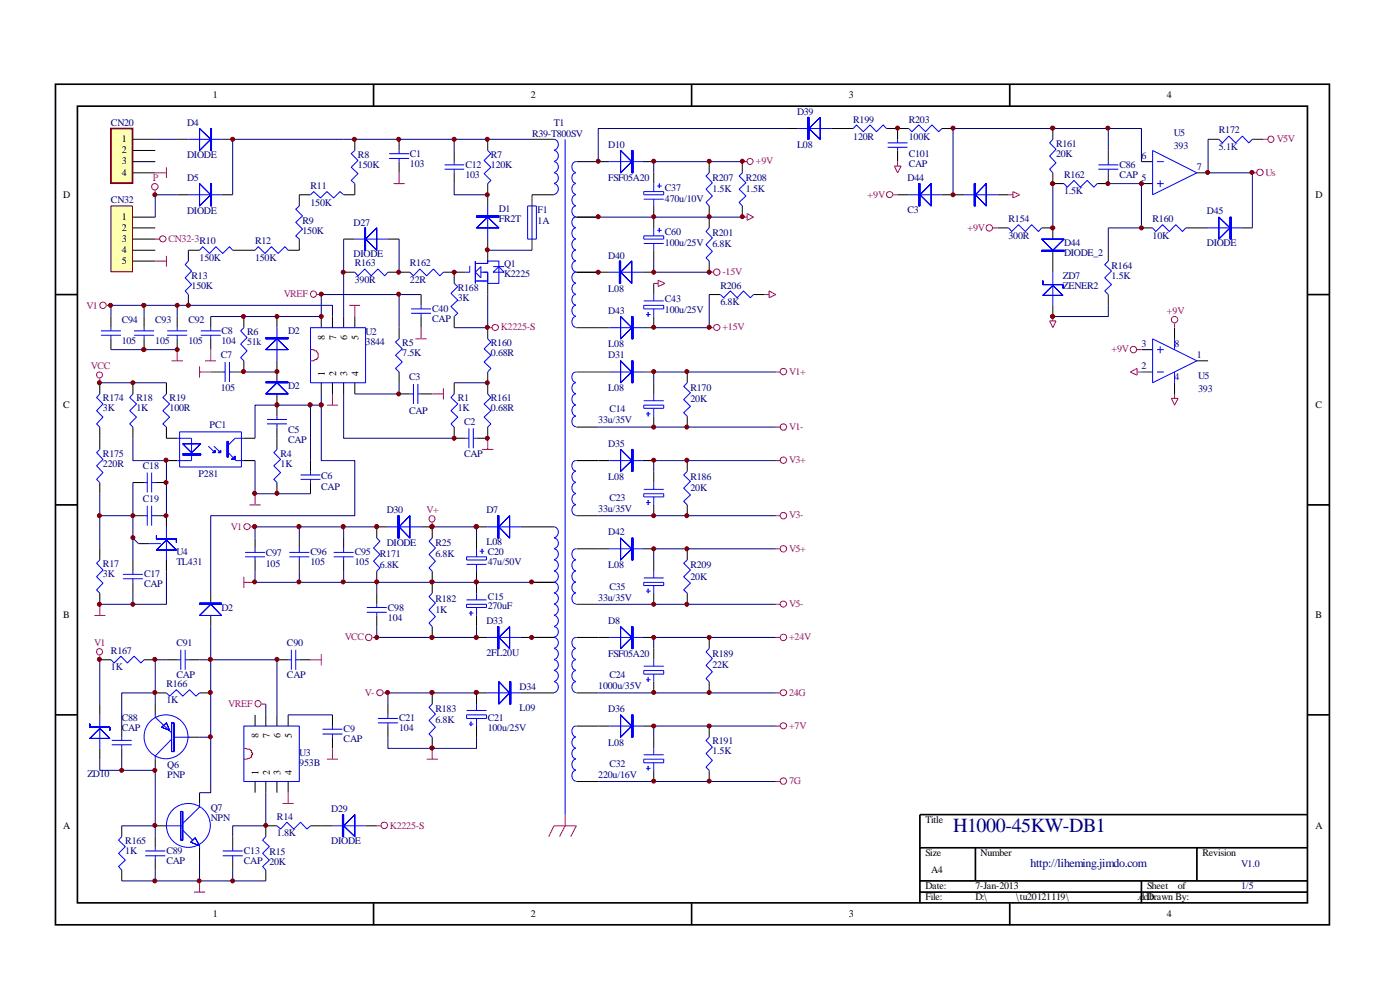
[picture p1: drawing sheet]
<svg xmlns="http://www.w3.org/2000/svg" width="297mm" height="210mm" viewBox="0 0 297 210" stroke-linecap="round" stroke-linejoin="round" font-family="sans-serif">
<g fill="none" stroke="#000" stroke-width=".35">
<path d="M11.8 17.9h270.2v178.3h-270.2zM79.2 17.9v4.6M146.7 17.9v4.6M214.2 17.9v4.6M16.4 22.5h261v169h-261zM11.8 62.5h4.6M277.5 62.5h4.6M11.8 107.1h4.6M277.5 107.1h4.6M11.8 151.6h4.6M277.5 151.6h4.6M195.2 179.8h82.3"/>
<path d="M206.9 179.8v7.1M253.9 179.8v7.1M277.5 172.8h-82.3v18.8M79.2 191.6v4.7M146.7 191.6v4.7M195.2 186.9h82.3M195.2 189.2h82.3M214.2 191.6v4.7M242.1 186.9v4.7"/>
</g>
<path d="M23.6 27.3h4.4v11.5h-4.4z" fill="#ffffb0"/>
<path d="M23.5 27.3h4.6v11.6h-4.6z" fill="none" stroke="#800000" stroke-width=".35"/>
<g fill="none" stroke="#000" stroke-width=".21">
<path d="M28.2 29.5h4.7M28.2 31.9h4.7M28.2 34.3h4.7M28.2 36.7h4.7M37.6 29.5h2.4M47 29.5h2.4M75.3 38.9v2.4h-2.4M75.3 29.5v2.4M84.7 29.5v2.4M84.7 34.3v2.4M96.4 31.9v2.4M96.4 36.7v2.2"/>
<path d="M103.5 29.5v2.4M103.5 38.9v4.8M112.9 29.5h4.6M122.3 34.3h7M136.4 34.3h2.3M138.7 36.7v2.2M150.5 34.3v2.4M157.5 34.3v2.4M167 27.3h2.2M176.4 27.3h4.6M188 27.3h4.8M190.4 27.3v2.2"/>
<path d="M190.4 31.9v2.4M199.8 27.3h2.4M223.4 36.7v2.2h2.3M223.4 27.3v2.2M235.1 36.7v2.2h-2.4M235.1 31.9v2.4M242.1 34.3h2.4M242.1 38.9h2.4M253.9 36.7h2.4M256.3 29.5h2.3M265.7 29.5h2.4M37.6 41.3h2.4"/>
<path d="M42.3 53.1h-2.3v2.3M47 41.3h2.4M49.4 53.1h4.7M63.5 50.7v2.4h-2.4M65.9 41.3h-2.4v2.4M72.9 57.7h2.4M72.9 50.7h2.4M82.3 57.7h4.7M82.3 50.7h2.4M94.1 57.7h4.6M96.4 57.7v2.4M103.5 50.7v4.7"/>
<path d="M112.9 41.3h4.6M122.3 46.1h4.6M122.3 57.7h7M136.4 57.7h2.3M138.7 43.7v4.6M138.7 53.1v2.3M150.5 43.7v4.6M150.5 55.4v2.3M157.5 43.7v2.4M190.4 41.3h2.4M199.8 41.3h4.8M211.6 41.3h2.4"/>
<path d="M211.6 48.3h2.4M221 48.3h2.4v2.4M223.4 53.1v4.6M235.1 53.1v2.3M242.1 48.3h2.4M251.5 48.3h4.8M263.3 48.3h2.4M37.6 67.1v2.4M37.6 71.9v2.3M40 62.5v2.3M44.7 78.9h2.3M44.7 67.1v2.4"/>
<path d="M44.7 71.9v2.3M51.7 76.5v2.4h-2.3M51.7 67.1v2.4M58.8 67.1v2.4M58.8 76.5v4.7M68.2 67.1v2.4M70.5 67.1v2.4M72.9 67.1v2.4M75.3 67.1v2.4M84.7 69.5v2.4M84.7 78.9v2.3M89.3 62.5v2.3"/>
<path d="M89.3 67.1v2.4M96.4 67.1v2.4M103.5 60.1v2.4M103.5 69.5v2.4M103.5 78.9v4.7M122.3 78.9h7M122.3 69.5h7M136.4 78.9h2.3M138.7 67.1v2.4h-2.3M138.7 60.1v2.4M145.8 78.9v2.3M150.5 62.5h2.3"/>
<path d="M159.9 62.5h2.3M223.4 64.8v2.3M235.1 62.5v2.3M242.1 78.9h2.4M242.1 74.2h2.4M249.2 69.5v2.4M253.9 76.5h2.4M21.2 81.2v2.4M21.2 90.6v4.7M28.2 81.2v2.4M28.2 90.6v2.4M35.3 81.2v2.4"/>
<path d="M35.3 90.6v2.4h2.3M35.3 97.7h2.3M51.7 93h2.4M51.7 97.7h2.4M58.8 83.6v4.7M58.8 90.6v4.7M65.9 97.7v2.3M68.2 81.2v2.4M70.5 81.2v2.4M72.9 81.2v2.4M75.3 81.2v2.4M84.7 83.6h2.3"/>
<path d="M89.3 83.6h2.4M96.4 81.2v2.4M96.4 90.6v2.4h2.3M103.5 90.6v2.4h-2.4M122.3 90.6h4.6M122.3 97.7h7M136.4 97.7h2.3M138.7 81.2v2.4M138.7 88.3v2.3M138.7 100v2.4M145.8 88.3v2.3M145.8 97.7v2.3"/>
<path d="M249.2 81.2v2.4M21.2 102.4v2.3M21.2 116.4v2.4M28.2 118.8v2.4M28.2 109.4h2.4M28.2 102.4h2.4M29.4 115.3h2.3M32.9 109.4h2.4v2.4M32.9 102.4h2.4M35.3 118.8v2.4M54.1 114.1v2.3M54.1 118.8v2.4"/>
<path d="M58.8 102.4v2.3M63.5 114.1v2.3M63.5 118.8v2.4M65.9 102.4v2.3M72.9 114.1v2.3M72.9 118.8v2.4M82.3 111.8h-2.4v2.3M89.3 111.8h2.4v2.3M101.1 111.8h2.4M101.1 114.1v2.3M110.5 111.8h7M122.3 109.4h4.6"/>
<path d="M122.3 116.4h7M136.4 116.4h2.3M138.7 107.1v2.3M138.7 118.8v2.4M145.8 107.1v2.3M145.8 116.4v2.4M21.2 125.8v2.4M21.2 140h2.3M28.2 123.5v2.3M30.6 140h2.3M35.3 140h2.3M40 140h2.3"/>
<path d="M44.7 125.8v2.4M44.7 130.6v2.3M58.8 140h2.3M63.5 140h2.4M79.9 121.2v2.3M79.9 125.8v2.4M79.9 130.6v2.3M91.7 121.2v4.6M91.7 132.9v2.3M101.1 135.2h2.4M101.1 121.2v4.6M101.1 130.6v2.3"/>
<path d="M110.5 135.2h7M112.9 123.5h4.6M122.3 135.2h7M122.3 128.2h4.6M136.4 135.2h2.3M138.7 125.8v2.4M138.7 137.6v2.4M145.8 125.8v2.4M150.5 135.2v2.4M21.2 149.4v2.2M21.2 158.7v2.3M25.8 154v2.4"/>
<path d="M25.8 158.7v2.3M32.9 147h2.4M32.9 149.4v2.2M40 156.4h2.3M42.3 147h2.4M54.1 151.6v2.4M56.4 151.6v2.4M58.8 151.6v2.4M61.1 151.6v2.4M70.5 151.6v2.4M70.5 156.4v2.3M82.3 149.4v2.2"/>
<path d="M82.3 154v2.4M91.7 147v2.4M91.7 156.4v2.3M101.1 154v2.4M103.5 147h-2.4v2.4M110.5 147h7M122.3 147h4.6M122.3 154h7M136.4 154h2.3M138.7 144.6v2.4M138.7 156.4v2.3M150.5 144.6v2.4"/>
<path d="M150.5 154v2.4M25.8 175.2v2.3M32.9 175.2h2.4M32.9 161v2.4M32.9 177.5v2.3M42.3 168.1v2.3M42.3 179.8v2.4M49.4 177.5v2.3M54.1 165.8v2.3M56.4 165.8v2.3M58.8 165.8v2.3M58.8 175.2h-2.4v2.3"/>
<path d="M61.1 165.8v2.3M65.9 175.2h4.6M77.6 175.2h2.3M122.3 165.8h4.6M138.7 163.4v2.4M150.5 163.4v2.4M25.8 184.6v2.3M32.9 182.2v2.4M49.4 182.2v2.4M56.4 184.6v2.3"/>
</g>
<g fill="none" stroke="#00f" stroke-width=".21">
<path d="M40 29.5h7M75.3 31.9l-.8 .7 1.4 1.4-1.4 1.5 1.4 1.3-1.4 1.5 .8 .6M82.5 33.6h4.3M82.5 32.6h4.3M84.7 31.9v.7M84.7 33.6v.7M94.3 35h4.2M94.3 35.9h4.2M96.4 34.3v.7M96.4 35.9v.8M103.5 31.9l.6 .7-1.4 1.4 1.4 1.5-1.4 1.3 1.4 1.5-.6 .6M117.5 29.5a1.17 1.17 0 0 1 .9 1.2 1.17 1.17 0 0 1-.9 1.1"/>
<path d="M117.5 31.9a1.17 1.17 0 0 1 .9 1.2 1.17 1.17 0 0 1-.9 1.1M117.5 34.3a1.17 1.17 0 0 1 .9 1.1 1.17 1.17 0 0 1-.9 1.2M117.5 36.7a1.11 1.11 0 0 1 1 1.1 1.11 1.11 0 0 1-1 1.1M117.5 38.9a1.17 1.17 0 0 1 .9 1.2 1.17 1.17 0 0 1-.9 1.1M119.9 29.5v143.3M122.2 38.9a1.19 1.19 0 0 0-.9 1.2 1.19 1.19 0 0 0 .9 1.1M122.2 36.7a1.14 1.14 0 0 0-.9 1.1 1.14 1.14 0 0 0 .9 1.1M122.2 34.3a1.19 1.19 0 0 0-.9 1.1 1.19 1.19 0 0 0 .9 1.2M129.3 34.3h7.1M138.7 38.9v1.7M139.4 39.5h1M139.9 38.9v1"/>
<path d="M150.5 36.7l-.7 .6 1.3 1.5-1.3 1.3 1.3 1.5-1.3 1.3 .7 .8M157.5 36.7l-.7 .6 1.4 1.5-1.4 1.3 1.4 1.5-1.4 1.3 .7 .8M169.2 27.3h7.2M181 27.3l.7-.8 1.4 1.4 1.5-1.4 1.3 1.4 1.5-1.4 .6 .8M188.3 30.3h4.2M188.3 31.2h4.2M190.4 29.5v.8M190.4 31.2v.7M192.8 27.3l.7 .6 1.4-1.4 1.4 1.4 1.4-1.4 1.4 1.4 .7-.6M223.4 29.5l-.7 .8 1.3 1.4-1.3 1.4 1.3 1.4-1.3 1.4 .7 .8M225.7 38.9l.7 .8 1.4-1.4 1.4 1.4 1.4-1.4 1.5 1.4 .6-.8M233 35h4.2"/>
<path d="M233 35.9h4.2M235.1 34.3v.7M235.1 35.9v.8M244.5 31.9l9.4 4.8-9.4 4.6zM245.4 34.3h1.5M245.4 38.9h1.5M246.1 38.3v1.4M258.6 29.5l.7 .8 1.4-1.4 1.4 1.4 1.5-1.4 1.3 1.4 .8-.8M40 55.4l-.7 .7 1.3 1.4-1.3 1.4 1.3 1.5-1.3 1.3 .7 .8M40 41.3h7M42.3 53.1l.7-.8 1.4 1.5 1.4-1.5 1.4 1.5 1.5-1.5 .7 .8M54.1 53.1l.7-.8 1.4 1.5 1.4-1.5 1.4 1.5 1.5-1.5 .6 .8"/>
<path d="M63.5 43.7l-.8 .7 1.5 1.4-1.5 1.4 1.5 1.4-1.5 1.4 .8 .7M65.9 41.3l.6-.7 1.5 1.4 1.3-1.4 1.5 1.4 1.3-1.4 .8 .7M75.3 57.7l.6 .8 1.5-1.4 1.3 1.4 1.5-1.4 1.4 1.4 .7-.8M75.3 50.7h7M87 57.7l.7 .8 1.4-1.4 1.4 1.4 1.4-1.4 1.4 1.4 .8-.8M99.7 56.4v1.3h-1M100.8 55.9h2.7v-.5h2.3v4.7h-2.3v-2.4h-1.5M100.8 55.4v4.7M100.8 59.6h2.7M100.8 57.7l1.2-1.1v2.3zM103.5 43.7v7M104.6 57.7l1.2-1.1 1.1 1.1z"/>
<path d="M104.6 56.6h2.3M122.2 43.7a1.19 1.19 0 0 0-.9 1.1 1.19 1.19 0 0 0 .9 1.2M122.2 41.3a1.19 1.19 0 0 0-.9 1.2 1.19 1.19 0 0 0 .9 1.1M122.2 57.7a1.19 1.19 0 0 0-.9 1.2 1.19 1.19 0 0 0 .9 1.1M122.2 55.4a1.19 1.19 0 0 0-.9 1.1 1.19 1.19 0 0 0 .9 1.2M122.2 53.1a1.14 1.14 0 0 0-.9 1.1 1.14 1.14 0 0 0 .9 1.1M122.2 50.7a1.19 1.19 0 0 0-.9 1.2 1.19 1.19 0 0 0 .9 1.1M122.2 48.3a1.19 1.19 0 0 0-.9 1.2 1.19 1.19 0 0 0 .9 1.1M122.2 46.1a1.14 1.14 0 0 0-.9 1.1 1.14 1.14 0 0 0 .9 1.1M129.3 57.7h7.1M136.6 40.6h4.2v.7h-4.2zM136.6 50h4.2v.7h-4.2z"/>
<path d="M136.6 42.2h4.2M136.6 51.6h4.2M138.7 42.2v1.5M138.7 48.3v1.7M138.7 51.6v1.5M139.4 48.9h1M139.9 48.3v1M150.5 48.3l-.7 .8 1.3 1.4-1.3 1.4 1.3 1.4-1.3 1.4 .7 .7M192.8 41.3h7M204.6 41.3h7M214 48.3l.6 .8 1.5-1.4 1.4 1.4 1.4-1.4 1.4 1.4 .7-.8M223.4 57.7v7.1"/>
<path d="M235.1 55.4l-.7 .7 1.4 1.4-1.4 1.4 1.4 1.5-1.4 1.3 .7 .8M244.5 48.3l.7 .8 1.4-1.4 1.5 1.4 1.3-1.4 1.5 1.4 .6-.8M256.3 48.3h7M35.5 70.2h4.2M35.5 71.1h4.2M37.6 69.5v.7M37.6 71.1v.8M42.6 70.2h4.2M42.6 71.1h4.2M44.7 69.5v.7M44.7 71.1v.8M47 78.9h.8"/>
<path d="M47.8 76.8v4.2M48.7 78.9h.7M48.7 76.8v4.2M51.7 69.5l-.6 .7 1.3 1.4-1.3 1.4 1.3 1.4-1.3 1.5 .6 .6M58.8 69.5v7M65.9 69.5h11.7v11.7h-11.7zM84.7 71.9l-.8 .7 1.4 1.4-1.4 1.4 1.4 1.4-1.4 1.3 .8 .8M87.2 65.5h4.2M87.2 66.5h4.2M89.3 64.8v.7M89.3 66.5v.6M96.4 60.1l.7 .7-1.4 1.4 1.4 1.5-1.4 1.3 1.4 1.5-.7 .6"/>
<path d="M103.5 71.9l.6 .7-1.4 1.4 1.4 1.4-1.4 1.4 1.4 1.3-.6 .8M122.2 78.9a1.14 1.14 0 0 0-.9 1.1 1.14 1.14 0 0 0 .9 1.1M122.2 67.1a1.19 1.19 0 0 0-.9 1.2 1.19 1.19 0 0 0 .9 1.1M122.2 64.8a1.19 1.19 0 0 0-.9 1.1 1.19 1.19 0 0 0 .9 1.2M122.2 62.5a1.14 1.14 0 0 0-.9 1.1 1.14 1.14 0 0 0 .9 1.1M122.2 60.1a1.19 1.19 0 0 0-.9 1.2 1.19 1.19 0 0 0 .9 1.1M129.3 78.9h7.1M129.3 69.5h7.1M136.6 64.8h4.2v.7h-4.2zM136.6 63.8h4.2M137.1 66.7h.9M137.5 66.2v.9"/>
<path d="M138.7 62.5v1.3M138.7 65.5v1.6M152.8 62.5l.7 .7 1.4-1.5 1.5 1.5 1.3-1.5 1.5 1.5 .7-.7M244.5 71.9l9.4 4.6-9.4 4.7zM245.4 78.9h1.5M245.4 74.2h1.5M246.1 73.5v1.4M249.2 71.9v2.3M249.2 78.9v2.3M21.2 83.6l-.7 .7 1.3 1.4-1.3 1.4 1.3 1.4-1.3 1.4 .7 .7M21.2 95.3l-.7 .7 1.3 1.5-1.3 1.3 1.3 1.4-1.3 1.5 .7 .7M28.2 83.6l-.7 .7 1.5 1.4-1.5 1.4 1.5 1.4-1.5 1.4 .7 .7"/>
<path d="M35.3 83.6l-.8 .7 1.5 1.4-1.5 1.4 1.5 1.4-1.5 1.4 .8 .7M37.6 93h3v4.7h-3M38.1 91.6h13.1v7.5h-13.1zM44.2 94.7l1.4 1.3M45.4 94.7l1.4 1.3M48.4 96l1.6 1.7h1.7M51.7 93h-1.8l-1.5 1.4M56.6 89h4.3M56.6 89.9h4.3M58.8 95.3l-.7 .7 1.4 1.5-1.4 1.3 1.4 1.4-1.4 1.5 .7 .7M58.8 88.3v.7M58.8 89.9v.7"/>
<path d="M65.9 100v.8M87 83.6h.7M87.7 81.4v4.3M88.6 83.6h.7M88.6 81.4v4.3M96.4 83.6l-.7 .7 1.4 1.4-1.4 1.4 1.4 1.4-1.4 1.4 .7 .7M98.7 93h.8M99.5 90.8v4.3M100.4 93h.7M100.4 90.8v4.3M103.5 83.6l.6 .7-1.4 1.4 1.4 1.4-1.4 1.4 1.4 1.4-.6 .7M122.2 88.3a1.14 1.14 0 0 0-.9 1.1 1.14 1.14 0 0 0 .9 1.1"/>
<path d="M122.2 85.9a1.19 1.19 0 0 0-.9 1.2 1.19 1.19 0 0 0 .9 1.1M122.2 83.6a1.19 1.19 0 0 0-.9 1.1 1.19 1.19 0 0 0 .9 1.2M122.2 81.2a1.19 1.19 0 0 0-.9 1.1 1.19 1.19 0 0 0 .9 1.2M122.2 100a1.19 1.19 0 0 0-.9 1.1 1.19 1.19 0 0 0 .9 1.2M122.2 97.7a1.14 1.14 0 0 0-.9 1.1 1.14 1.14 0 0 0 .9 1.1M129.3 97.7h7.1M136.6 85.9h4.2v.7h-4.2zM136.6 85h4.2M137.1 87.8h.9M137.5 87.4v.9M138.7 83.6v1.4M138.7 86.6v1.7"/>
<path d="M145.8 81.2l-.8 .8 1.5 1.3-1.5 1.5 1.5 1.4-1.5 1.3 .8 .8M145.8 100l-.8 .8 1.5 1.3-1.5 1.4 1.5 1.5-1.5 1.3 .8 .8M21.2 118.8l-.7 .7 1.3 1.4-1.3 1.4 1.3 1.4-1.3 1.4 .7 .7M30.6 109.4h.6M30.6 102.4h.6M31.2 100.2v4.3M31.2 107.3v4.2M31.7 115.3h2.4M32.2 109.4h.7M32.2 100.2v4.3M32.2 107.3v4.2M32.2 102.4h.7"/>
<path d="M35.3 111.8v7M52 117.2h4.2M52 118.1h4.2M54.1 116.4v.8M54.1 118.1v.7M61.4 117.2h4.2M61.4 118.1h4.2M63.5 116.4v.8M63.5 118.1v.7M63.8 100.8h4.2M63.8 101.7h4.2M65.9 101.7v.7"/>
<path d="M70.8 117.2h4.2M70.8 118.1h4.2M72.9 116.4v.8M72.9 118.1v.7M79.9 114.1l.7 .7-1.4 1.4 1.4 1.4-1.4 1.4 1.4 1.5-.7 .7M82.3 111.8h7M91.7 114.1l-.7 .7 1.4 1.4-1.4 1.4 1.4 1.4-1.4 1.5 .7 .7M99 118.1h4.2v.7h-4.2zM99 119.7h4.2M101.1 116.4v1.7M101.1 119.7v1.5M101.8 116.9h.9"/>
<path d="M102.3 116.4v1M103.5 111.8h7M117.5 111.8a1.17 1.17 0 0 1 .9 1.1 1.17 1.17 0 0 1-.9 1.1M117.5 114.1a1.11 1.11 0 0 1 1 1.1 1.11 1.11 0 0 1-1 1.1M117.5 116.4a1.17 1.17 0 0 1 .9 1.2 1.17 1.17 0 0 1-.9 1.1M117.5 118.8a1.17 1.17 0 0 1 .9 1.1 1.17 1.17 0 0 1-.9 1.2M122.2 107.1a1.14 1.14 0 0 0-.9 1.1 1.14 1.14 0 0 0 .9 1.1M122.2 104.7a1.19 1.19 0 0 0-.9 1.2 1.19 1.19 0 0 0 .9 1.1M122.2 102.4a1.19 1.19 0 0 0-.9 1.1 1.19 1.19 0 0 0 .9 1.1M122.2 118.8a1.19 1.19 0 0 0-.9 1.1 1.19 1.19 0 0 0 .9 1.2M122.2 116.4a1.19 1.19 0 0 0-.9 1.2 1.19 1.19 0 0 0 .9 1.1M129.3 116.4h7.1"/>
<path d="M136.6 104.7h4.2v.7h-4.2zM136.6 103.8h4.2M137.1 106.6h.9M137.5 106.1v1M138.7 102.4v1.4M138.7 105.4v1.7M145.8 118.8l-.8 .7 1.5 1.4-1.5 1.4 1.5 1.4-1.5 1.4 .8 .7M23.5 140l.7 .6 1.5-1.4 1.3 1.4 1.4-1.4 1.5 1.4 .7-.6M26.1 121.8h4.2M26.1 122.8h4.2M28.2 121.2v.6M28.2 122.8v.7"/>
<path d="M37.6 140h.8M38.4 137.8v4.3M39.3 140h.7M39.3 137.8v4.3M61.1 140h.7M61.8 137.8v4.3M62.7 140h.8M62.7 137.8v4.3M77.8 128.9h4.2M77.8 129.9h4.2M79.9 128.2v.7M79.9 129.9v.7"/>
<path d="M91.7 125.8l-.7 .8 1.4 1.3-1.4 1.5 1.4 1.4-1.4 1.4 .7 .7M99 128.2h4.2v.7h-4.2zM99 127.3h4.2M99.5 130h.9M99.9 129.6v1M101.1 125.8v1.5M101.1 128.9v1.7M103.5 135.2h7M117.5 121.2a1.17 1.17 0 0 1 .9 1.1 1.17 1.17 0 0 1-.9 1.1M117.5 123.5a1.11 1.11 0 0 1 1 1.1 1.11 1.11 0 0 1-1 1.1M117.5 125.8a1.17 1.17 0 0 1 .9 1.2 1.17 1.17 0 0 1-.9 1.1M117.5 128.2a1.17 1.17 0 0 1 .9 1.1 1.17 1.17 0 0 1-.9 1.2"/>
<path d="M117.5 130.6a1.17 1.17 0 0 1 .9 1.1 1.17 1.17 0 0 1-.9 1.1M117.5 132.9a1.11 1.11 0 0 1 1 1.1 1.11 1.11 0 0 1-1 1.1M117.5 135.2a1.17 1.17 0 0 1 .9 1.2 1.17 1.17 0 0 1-.9 1.1M117.5 137.6a1.17 1.17 0 0 1 .9 1.1 1.17 1.17 0 0 1-.9 1.2M117.5 140a1.11 1.11 0 0 1 1 1.1 1.11 1.11 0 0 1-1 1.1M122.2 125.8a1.19 1.19 0 0 0-.9 1.2 1.19 1.19 0 0 0 .9 1.1M122.2 123.5a1.14 1.14 0 0 0-.9 1.1 1.14 1.14 0 0 0 .9 1.1M122.2 121.2a1.19 1.19 0 0 0-.9 1.1 1.19 1.19 0 0 0 .9 1.1M122.2 140a1.14 1.14 0 0 0-.9 1.1 1.14 1.14 0 0 0 .9 1.1M122.2 137.6a1.19 1.19 0 0 0-.9 1.1 1.19 1.19 0 0 0 .9 1.2M122.2 135.2a1.19 1.19 0 0 0-.9 1.2 1.19 1.19 0 0 0 .9 1.1M129.3 135.2h7.1"/>
<path d="M136.6 123.5h4.2v.7h-4.2zM136.6 122.6h4.2M137.1 125.4h.9M137.5 124.9v.9M138.7 121.2v1.4M138.7 124.2v1.6M138.7 140v1.3M150.5 137.6l-.7 .7 1.3 1.4-1.3 1.4 1.3 1.4-1.3 1.4 .7 .7M21.2 151.6v7.1M23.7 157.1h4.2M23.7 158h4.2M25.8 156.4v.7"/>
<path d="M25.8 158v.7M32.9 151.6v.5l3.5 3.3M35.3 147l.7 .7 1.4-1.4 1.4 1.4 1.4-1.4 1.4 1.4 .7-.7M36.4 156.8l-3.5 3.6v.6M36.9 156.4h3.3M51.7 154h11.8v11.8h-11.8zM68.4 154.7h4.2M68.4 155.7h4.2M70.5 154v.7M70.5 155.7v.7M80.2 152.4h4.2M80.2 153.3h4.2"/>
<path d="M82.3 151.6v.8M82.3 153.3v.7M91.7 149.4l-.7 .6 1.4 1.5-1.4 1.3 1.4 1.5-1.4 1.4 .7 .7M99 151.6h4.2v.8h-4.2zM99 150.7h4.2M99.5 153.6h.9M99.9 153.1v.9M101.1 149.4v1.3M101.1 152.4v1.6M103.5 147h7M117.5 142.2a1.17 1.17 0 0 1 .9 1.2 1.17 1.17 0 0 1-.9 1.1M117.5 144.6a1.17 1.17 0 0 1 .9 1.2 1.17 1.17 0 0 1-.9 1.1"/>
<path d="M122.2 144.6a1.19 1.19 0 0 0-.9 1.2 1.19 1.19 0 0 0 .9 1.1M122.2 142.2a1.19 1.19 0 0 0-.9 1.2 1.19 1.19 0 0 0 .9 1.1M122.2 158.7a1.14 1.14 0 0 0-.9 1.2 1.14 1.14 0 0 0 .9 1.1M122.2 156.4a1.19 1.19 0 0 0-.9 1.1 1.19 1.19 0 0 0 .9 1.2M122.2 154a1.19 1.19 0 0 0-.9 1.2 1.19 1.19 0 0 0 .9 1.1M129.3 154h7.1M136.6 142.2h4.2v.8h-4.2zM136.6 141.3h4.2M137.1 144.2h.9M137.5 143.7v.9M138.7 143v1.6M138.7 158.7v1.4"/>
<path d="M150.5 156.4l-.7 .7 1.3 1.4-1.3 1.4 1.3 1.4-1.3 1.4 .7 .7M25.8 177.5l-.7 .7 1.5 1.4-1.5 1.4 1.5 1.5-1.5 1.3 .7 .8M32.9 179.8v.7M35.3 175.2h3.5M38.8 176.1l2.1 2.1M42.3 170.4v.8l-3.5 3.5M42.3 179.4v.4M49.4 179.8v.7M56.4 177.5l-.7 .7 1.4 1.4-1.4 1.4 1.4 1.5-1.4 1.3 .7 .8M58.8 175.2l.7 .7 1.4-1.5 1.4 1.5 1.5-1.5 1.3 1.5 .8-.7M70.5 175.2h7.1M122.2 163.4a1.19 1.19 0 0 0-.9 1.1 1.19 1.19 0 0 0 .9 1.2"/>
<path d="M122.2 161a1.19 1.19 0 0 0-.9 1.2 1.19 1.19 0 0 0 .9 1.1M136.6 161h4.2v.8h-4.2zM136.6 160.1h4.2M137.1 163h.9M137.5 162.5v.9M138.7 161.8v1.6M30.8 180.5h4.3M30.8 181.5h4.3M32.9 181.5v.7M47.2 180.5h4.3M47.2 181.5h4.3M49.4 181.5v.7"/>
<circle cx="35.2" cy="156.3" r="4.7"/>
<circle cx="40" cy="175.1" r="4.7"/>
</g>
<path d="M44.7 27.3v4.6h.2v-4.6zM44.7 27.3v4.6h.2v-4.6z" fill="#00f" stroke="#00f" stroke-width=".21"/>
<g fill="#00f" stroke="#00f" stroke-width=".21">
<path d="M42.3 27.3l2.4 2.2-2.4 2.4zM42.3 27.3l2.4 2.2-2.4 2.4z" fill-rule="evenodd"/>
<path d="M44.7 38.9v4.8h.2v-4.8zM44.7 38.9v4.8h.2v-4.8z" fill-rule="evenodd"/>
<path d="M42.3 38.9l2.4 2.4-2.4 2.4zM42.3 38.9l2.4 2.4-2.4 2.4z" fill-rule="evenodd"/>
<path d="M77.4 48.3v4.8h.2v-4.8zM77.4 48.3v4.8h.2v-4.8z" fill-rule="evenodd"/>
<path d="M77.6 50.7l2.3-2.4v4.8zM77.6 50.7l2.3-2.4v4.8z" fill-rule="evenodd"/>
<path d="M101.1 45.8v.3h4.7v-.3zM101.1 45.8v.3h4.7v-.3z" fill-rule="evenodd"/>
<path d="M101.1 48.3l2.4-2.2 2.3 2.2zM101.1 48.3l2.4-2.2 2.3 2.2z" fill-rule="evenodd"/>
<path d="M38.8 94.1h3.8l-2 1.9zM38.8 94.1h3.8l-2 1.9z" fill-rule="evenodd"/>
<path d="M38.8 96.3h3.8v.2h-3.8zM38.8 96.3h3.8v.2h-3.8z" fill-rule="evenodd"/>
<path d="M46.3 96h.5v-.4zM46.3 96h.5v-.4z" fill-rule="evenodd"/>
<path d="M45.1 96h.5v-.4zM45.1 96h.5v-.4z" fill-rule="evenodd"/>
<path d="M48.2 93.6v3.3h.2v-3.3zM48.2 93.6v3.3h.2v-3.3z" fill-rule="evenodd"/>
<path d="M49.1 97.5l.8-.7v.7zM49.1 97.5l.8-.7v.7z" fill-rule="evenodd"/>
<path d="M33.2 113.6v.7h4.2v.8v-.8h-4.2zM33.2 113.6v.7h4.2v.8v-.8h-4.2z" fill-rule="evenodd"/>
<path d="M33.2 116.7l2.1-2.1 2.1 2.1zM33.2 116.7l2.1-2.1 2.1 2.1z" fill-rule="evenodd"/>
<path d="M56.4 81v.2h4.7v-.2zM56.4 81v.2h4.7v-.2z" fill-rule="evenodd"/>
<path d="M56.4 83.6l2.4-2.4 2.3 2.4zM56.4 83.6l2.4-2.4 2.3 2.4z" fill-rule="evenodd"/>
<path d="M56.4 71.6v.3h4.7v-.3zM56.4 71.6v.3h4.7v-.3z" fill-rule="evenodd"/>
<path d="M56.4 74.2l2.4-2.3 2.3 2.3zM56.4 74.2l2.4-2.3 2.3 2.3z" fill-rule="evenodd"/>
<path d="M105.6 109.4v4.7h.2v-4.7zM105.6 109.4v4.7h.2v-4.7z" fill-rule="evenodd"/>
<path d="M108.1 109.4v4.7l-2.3-2.3zM108.1 109.4v4.7l-2.3-2.3z" fill-rule="evenodd"/>
<path d="M105.6 132.9v4.7h.2v-4.7zM105.6 132.9v4.7h.2v-4.7z" fill-rule="evenodd"/>
<path d="M105.8 135.2l2.3-2.3v4.7zM105.8 135.2l2.3-2.3v4.7z" fill-rule="evenodd"/>
<path d="M108.1 144.6v4.8h.3v-4.8zM108.1 144.6v4.8h.3v-4.8z" fill-rule="evenodd"/>
<path d="M105.8 144.6l2.3 2.4-2.3 2.4zM105.8 144.6l2.3 2.4-2.3 2.4z" fill-rule="evenodd"/>
<path d="M84.4 109.4v4.7h.3v-4.7zM84.4 109.4v4.7h.3v-4.7z" fill-rule="evenodd"/>
<path d="M87 109.4v4.7l-2.3-2.3zM87 109.4v4.7l-2.3-2.3z" fill-rule="evenodd"/>
<path d="M134 31.9v4.8h.3v-4.8zM134 31.9v4.8h.3v-4.8z" fill-rule="evenodd"/>
<path d="M131.7 31.9l2.3 2.4-2.3 2.4zM131.7 31.9l2.3 2.4-2.3 2.4z" fill-rule="evenodd"/>
<path d="M131.4 55.4v4.7h.3v-4.7zM131.4 55.4v4.7h.3v-4.7z" fill-rule="evenodd"/>
<path d="M131.7 57.7l2.3-2.3v4.7zM131.7 57.7l2.3-2.3v4.7z" fill-rule="evenodd"/>
<path d="M134 67.1v4.8h.3v-4.8zM134 67.1v4.8h.3v-4.8z" fill-rule="evenodd"/>
<path d="M131.7 67.1l2.3 2.4-2.3 2.4zM131.7 67.1l2.3 2.4-2.3 2.4z" fill-rule="evenodd"/>
<path d="M171.4 24.9v4.6h.2v-4.6zM171.4 24.9v4.6h.2v-4.6z" fill-rule="evenodd"/>
<path d="M171.6 27.3l2.4-2.4v4.6zM171.6 27.3l2.4-2.4v4.6z" fill-rule="evenodd"/>
<path d="M134 76.5v4.7h.3v-4.7zM134 76.5v4.7h.3v-4.7z" fill-rule="evenodd"/>
<path d="M131.7 76.5l2.3 2.4-2.3 2.3zM131.7 76.5l2.3 2.4-2.3 2.3z" fill-rule="evenodd"/>
<path d="M134 95.3v4.7h.3v-4.7zM134 95.3v4.7h.3v-4.7z" fill-rule="evenodd"/>
<path d="M131.7 95.3l2.3 2.4-2.3 2.3zM131.7 95.3l2.3 2.4-2.3 2.3z" fill-rule="evenodd"/>
<path d="M134 114.1v4.7h.3v-4.7zM134 114.1v4.7h.3v-4.7z" fill-rule="evenodd"/>
<path d="M131.7 114.1l2.3 2.3-2.3 2.4zM131.7 114.1l2.3 2.3-2.3 2.4z" fill-rule="evenodd"/>
<path d="M134 132.9v4.7h.3v-4.7zM134 132.9v4.7h.3v-4.7z" fill-rule="evenodd"/>
<path d="M131.7 132.9l2.3 2.3-2.3 2.4zM131.7 132.9l2.3 2.3-2.3 2.4z" fill-rule="evenodd"/>
<path d="M134 151.6v4.8h.3v-4.8zM134 151.6v4.8h.3v-4.8z" fill-rule="evenodd"/>
<path d="M131.7 151.6l2.3 2.4-2.3 2.4zM131.7 151.6l2.3 2.4-2.3 2.4z" fill-rule="evenodd"/>
<path d="M72.6 172.8v4.7h.3v-4.7zM72.6 172.8v4.7h.3v-4.7z" fill-rule="evenodd"/>
<path d="M75.3 172.8v4.7l-2.4-2.3zM75.3 172.8v4.7l-2.4-2.3z" fill-rule="evenodd"/>
<path d="M38.4 172.1v6.1h.4v-6.1zM38.4 172.1v6.1h.4v-6.1z" fill-rule="evenodd"/>
<path d="M41.4 177.7l-.9 .9 1.8 .8zM41.4 177.7l-.9 .9 1.8 .8z" fill-rule="evenodd"/>
<path d="M36.4 153.3v6.1h.5v-6.1zM36.4 153.3v6.1h.5v-6.1z" fill-rule="evenodd"/>
<path d="M34.3 154.3l1.7 .6-.7-1.6zM34.3 154.3l1.7 .6-.7-1.6z" fill-rule="evenodd"/>
<path d="M19 153.6v.7h4.3v.6v-.6h-4.3zM19 153.6v.7h4.3v.6v-.6h-4.3z" fill-rule="evenodd"/>
<path d="M21.2 154.5l2.1 2.1h-4.3zM21.2 154.5l2.1 2.1h-4.3z" fill-rule="evenodd"/>
<path d="M42.3 127.9v.3h4.7v-.3zM42.3 127.9v.3h4.7v-.3z" fill-rule="evenodd"/>
<path d="M42.3 130.6l2.4-2.4 2.3 2.4zM42.3 130.6l2.4-2.4 2.3 2.4z" fill-rule="evenodd"/>
<path d="M260.9 46.1v4.6h.3v-4.6zM260.9 46.1v4.6h.3v-4.6z" fill-rule="evenodd"/>
<path d="M258.6 46.1l2.3 2.2-2.3 2.4zM258.6 46.1l2.3 2.2-2.3 2.4z" fill-rule="evenodd"/>
<path d="M221 53.1v.2h4.7v-.2zM221 53.1v.2h4.7v-.2z" fill-rule="evenodd"/>
<path d="M221 50.7h4.7l-2.3 2.4zM221 50.7h4.7l-2.3 2.4z" fill-rule="evenodd"/>
<path d="M206.7 38.9v4.8h.2v-4.8zM206.7 38.9v4.8h.2v-4.8z" fill-rule="evenodd"/>
<path d="M209.2 38.9v4.8l-2.3-2.4zM209.2 38.9v4.8l-2.3-2.4z" fill-rule="evenodd"/>
<path d="M194.9 38.9v4.8h.3v-4.8zM194.9 38.9v4.8h.3v-4.8z" fill-rule="evenodd"/>
<path d="M197.5 38.9v4.8l-2.3-2.4zM197.5 38.9v4.8l-2.3-2.4z" fill-rule="evenodd"/>
<path d="M221.2 59.6v.8h4.3v.6v-.6h-4.3zM221.2 59.6v.8h4.3v.6v-.6h-4.3z" fill-rule="evenodd"/>
<path d="M221.2 62.7l2.2-2.2 2.1 2.2zM221.2 62.7l2.2-2.2 2.1 2.2z" fill-rule="evenodd"/>
</g>
<path d="M65.9 74.2h.6l.3 .2h.4v.3l.3 .2v1l-.3 .1v.3h-.4l-.3 .2h-.6M51.7 158.7l1.2 .2 .4 .3v.5h.3v.4h-.3v.5l-.9 .4h-.7" fill="none" stroke="#f00" stroke-width=".21"/>
<g fill="none" stroke="#a1006a" stroke-width=".21">
<path d="M32.9 36.7h2.4M35.3 35.5v2.3M83.5 38.9h2.4M84.7 36.7v2.2M157.5 34.3h1M189.7 35.2h1.5l-.8 1.5zM190.4 34.3v.9M265.7 36.7h.9M268.1 29.5h.9M32.9 55.4h2.4M35.3 54.3v2.3M139.6 59.4l1.5 .7-1.5 .7z"/>
<path d="M150.5 57.7h.9M157.5 46.1h1M158.5 45.3l1.4 .8-1.4 .6zM189.5 41.3h.9M210.7 48.3h.9M214 41.3h.9M214.9 40.6l1.4 .7-1.4 .7zM22.6 64.8h.9M36.4 76.5h2.4M37.6 74.2v2.3M42.3 77.7v2.4M42.3 78.9h2.4"/>
<path d="M43.5 76.5h2.3M44.7 74.2v2.3M67.2 62.5h1M74.1 64.8h2.3M75.3 64.8v2.3M88.1 71.9h2.4M89.3 69.5v2.4M103.5 69.5h.9M138.7 60.1h.9M150.5 69.5h.9M162.2 62.5h1M163.2 61.7l1.4 .8-1.4 .7z"/>
<path d="M164.6 78.9h.9M222.7 68.1h1.3l-.6 1.4zM223.4 67.1v1M239.8 78.9l1.4-.8v1.5zM241.2 78.9h.9M241.2 74.2h.9M249.2 68.6v.9M21.2 80.3v.9M69.3 85.9h2.4M70.5 83.6v2.3M91.7 83.6h2.4M94.1 82.4v2.4"/>
<path d="M102.3 95.3h2.3M103.5 93v2.3M164.6 90.6h.9M164.6 97.7h.9M248.5 84.5h1.4l-.7 1.4zM249.2 83.6v.9M52.9 107.1h2.4M53.2 111.8h.9M54.1 104.7v2.4M91.7 110.8v1M164.6 109.4h.9M164.6 116.4h.9"/>
<path d="M20 130.6h2.4M21.2 128.2v2.4M21.2 139v1M51.7 122.3v2.4M51.7 123.5h2.4M65.9 140h2.3M68.2 138.8v2.3M79 135.2h.9M164.6 135.2h.9M164.6 128.2h.9M55.5 149.4h.9M70.5 158.7v2.3"/>
<path d="M81.4 147h.9M91.7 158.7v2.3M164.6 147h.9M164.6 154h.9M59.9 170.4h2.4M61.1 168.1v2.3M69.3 161h2.4M79.9 175.2h1M90.5 161h2.4M164.6 165.8h.9M41.1 189.2h2.4M42.3 186.9v2.3"/>
<circle cx="159.1" cy="34.2" r=".64"/>
<circle cx="267.3" cy="36.6" r=".68"/>
<circle cx="269.6" cy="29.5" r=".66"/>
<circle cx="152.1" cy="57.7" r=".68"/>
<circle cx="188.7" cy="41.3" r=".66"/>
<circle cx="209.9" cy="48.3" r=".68"/>
<circle cx="21.1" cy="79.5" r=".64"/>
<circle cx="21.8" cy="64.8" r=".68"/>
<circle cx="66.5" cy="62.4" r=".66"/>
<circle cx="105.1" cy="69.5" r=".66"/>
<circle cx="152.1" cy="69.5" r=".66"/>
<circle cx="166.2" cy="78.8" r=".68"/>
<circle cx="240.4" cy="74.2" r=".68"/>
<circle cx="249.2" cy="67.8" r=".68"/>
<circle cx="166.2" cy="90.6" r=".68"/>
<circle cx="166.2" cy="97.6" r=".68"/>
<circle cx="52.4" cy="111.7" r=".66"/>
<circle cx="91.6" cy="110" r=".66"/>
<circle cx="166.2" cy="109.4" r=".68"/>
<circle cx="166.2" cy="116.4" r=".68"/>
<circle cx="21.1" cy="138.2" r=".66"/>
<circle cx="78.2" cy="135.2" r=".68"/>
<circle cx="166.2" cy="135.2" r=".68"/>
<circle cx="166.2" cy="128.1" r=".66"/>
<circle cx="54.7" cy="149.2" r=".66"/>
<circle cx="80.6" cy="146.9" r=".66"/>
<circle cx="166.2" cy="154" r=".66"/>
<circle cx="166.2" cy="146.9" r=".66"/>
<circle cx="81.5" cy="175.1" r=".68"/>
<circle cx="166.2" cy="165.7" r=".68"/>
</g>
<g fill="none" stroke="#000080" stroke-width=".21">
<path d="M32.9 29.5h4.7M49.4 29.5v11.8M72.9 29.5h40M96.4 38.9v2.4h7.1M96.4 29.5v2.4M157.5 34.3h-18.8v2.4M167 27.3h-40.1v7M223.4 38.9v9.4M235.1 38.9h7v9.4h-7v4.8M235.1 27.3v4.6M242.1 34.3v-7h-39.9v14M256.3 29.5v7.2h9.4v11.6"/>
<path d="M72.9 50.7v16.4M84.7 50.7v7M126.9 46.1h30.6M138.7 55.4v2.3h11.8M37.6 67.1v-2.3h32.9v2.3M44.7 67.1h23.5v-4.6h16.5v7M51.7 78.9h7.1M84.7 62.5h4.6M103.5 62.5v7h-7.1M150.5 62.5v7h-11.8M164.6 78.9h-25.9v2.3M235.1 64.8v2.3h-11.7"/>
<path d="M21.2 81.2h14.1M28.2 93v4.7h7.1v11.7M54.1 97.7v7h11.8M65.9 85.9v11.8M68.2 85.9h-14.1v7.1M68.2 85.9v11.8h7.1v11.7h-30.6v16.4M68.2 83.6v2.3M72.9 83.6v9.4h23.5M84.7 81.2v2.4h-9.4M96.4 81.2h7.1M126.9 90.6h37.7M164.6 97.7h-25.9v2.3"/>
<path d="M21.2 104.7v11.7M21.2 109.4h7M28.2 102.4v16.4M28.2 114.1l1.2 1.2M63.5 111.8v2.3M72.9 111.8v2.3M79.9 111.8h-25.8v2.3M91.7 111.8h9.4v2.3M126.9 109.4h37.7M164.6 116.4h-25.9v2.4M21.2 140v9.4M28.2 125.8v2.4"/>
<path d="M35.3 121.2v7h-14.1M35.3 140h-2.4v9.4M42.3 140h2.4v16.4h-2.4M44.7 140h14.1v11.6M54.1 121.2v2.3h58.8M63.5 121.2v2.3M72.9 121.2v2.3M79.9 132.9v2.3h21.2v-2.3M79.9 123.5v2.3M126.9 128.2h37.7M164.6 135.2h-25.9v2.4M32.9 147h-7.1v7"/>
<path d="M56.4 149.4v2.2M61.1 151.6h9.4M82.3 156.4v2.3h18.8v-2.3M101.1 147h-18.8v2.4M126.9 147h37.7M164.6 154h-25.9v2.4M21.2 161v2.4h11.7v14.1M25.8 175.2h7.1M25.8 161v2.4M56.4 168.1v7.1h-7v2.3M126.9 165.8h37.7M25.8 186.9h30.6"/>
<path d="M32.9 184.6v2.3M42.3 182.2v4.7M49.4 184.6v2.3"/>
</g>
<g fill="#800000" stroke="#800000" stroke-width=".21">
<circle cx="96.4" cy="57.7" r=".42"/>
<circle cx="84.6" cy="57.7" r=".42"/>
<circle cx="72.8" cy="57.7" r=".42"/>
<circle cx="103.4" cy="29.5" r=".42"/>
<circle cx="103.4" cy="41.3" r=".42"/>
<circle cx="96.4" cy="29.5" r=".42"/>
<circle cx="103.4" cy="93" r=".42"/>
<circle cx="103.4" cy="81.2" r=".42"/>
<circle cx="96.4" cy="93" r=".42"/>
<circle cx="84.6" cy="83.6" r=".42"/>
<circle cx="21.1" cy="81.2" r=".42"/>
<circle cx="21.1" cy="128.2" r=".42"/>
<circle cx="28.2" cy="81.2" r=".42"/>
<circle cx="35.2" cy="97.6" r=".42"/>
<circle cx="54" cy="104.6" r=".42"/>
<circle cx="35.2" cy="109.4" r=".42"/>
<circle cx="28.2" cy="109.4" r=".42"/>
<circle cx="35.2" cy="102.4" r=".42"/>
<circle cx="21.1" cy="109.4" r=".42"/>
<circle cx="28.2" cy="114" r=".42"/>
<circle cx="28.2" cy="128.2" r=".42"/>
<circle cx="68.2" cy="62.4" r=".42"/>
<circle cx="68.2" cy="67.1" r=".42"/>
<circle cx="58.8" cy="67.1" r=".42"/>
<circle cx="51.6" cy="67.1" r=".42"/>
<circle cx="58.8" cy="78.8" r=".42"/>
<circle cx="51.6" cy="78.8" r=".42"/>
<circle cx="112.8" cy="135.2" r=".42"/>
<circle cx="101.1" cy="135.2" r=".45"/>
<circle cx="91.7" cy="135.2" r=".45"/>
<circle cx="112.8" cy="123.4" r=".42"/>
<circle cx="54" cy="123.4" r=".42"/>
<circle cx="101.1" cy="123.4" r=".45"/>
<circle cx="91.7" cy="123.4" r=".45"/>
<circle cx="63.4" cy="123.4" r=".42"/>
<circle cx="72.8" cy="123.4" r=".42"/>
<circle cx="79.9" cy="123.4" r=".42"/>
<circle cx="101" cy="111.7" r=".48"/>
<circle cx="79.9" cy="111.7" r=".45"/>
<circle cx="54" cy="111.7" r=".45"/>
<circle cx="63.4" cy="111.7" r=".45"/>
<circle cx="72.8" cy="111.7" r=".45"/>
<circle cx="84.6" cy="62.4" r=".42"/>
<circle cx="84.6" cy="29.5" r=".42"/>
<circle cx="58.8" cy="104.6" r=".42"/>
<circle cx="58.7" cy="85.9" r=".45"/>
<circle cx="65.8" cy="85.9" r=".45"/>
<circle cx="126.9" cy="57.7" r=".42"/>
<circle cx="138.7" cy="57.7" r=".42"/>
<circle cx="150.5" cy="57.7" r=".42"/>
<circle cx="150.5" cy="69.4" r=".42"/>
<circle cx="138.7" cy="69.4" r=".42"/>
<circle cx="138.7" cy="34.2" r=".42"/>
<circle cx="157.5" cy="34.2" r=".42"/>
<circle cx="150.5" cy="34.2" r=".42"/>
<circle cx="126.9" cy="46" r=".42"/>
<circle cx="157.5" cy="46" r=".42"/>
<circle cx="138.7" cy="46" r=".42"/>
<circle cx="150.5" cy="46" r=".42"/>
<circle cx="126.9" cy="34.2" r=".42"/>
<circle cx="190.4" cy="27.2" r=".42"/>
<circle cx="138.7" cy="135.2" r=".42"/>
<circle cx="138.7" cy="146.9" r=".42"/>
<circle cx="138.7" cy="154" r=".42"/>
<circle cx="138.7" cy="165.7" r=".42"/>
<circle cx="150.5" cy="146.9" r=".42"/>
<circle cx="150.5" cy="135.2" r=".42"/>
<circle cx="150.5" cy="165.7" r=".42"/>
<circle cx="150.5" cy="154" r=".42"/>
<circle cx="103.4" cy="69.4" r=".42"/>
<circle cx="44.6" cy="146.9" r=".42"/>
<circle cx="32.9" cy="139.9" r=".42"/>
<circle cx="32.9" cy="175.1" r=".42"/>
<circle cx="32.9" cy="163.4" r=".42"/>
<circle cx="56.4" cy="175.1" r=".42"/>
<circle cx="32.9" cy="186.8" r=".42"/>
<circle cx="49.4" cy="186.8" r=".42"/>
<circle cx="42.2" cy="186.8" r=".42"/>
<circle cx="58.8" cy="139.9" r=".42"/>
<circle cx="21.1" cy="139.9" r=".42"/>
<circle cx="32.9" cy="146.9" r=".42"/>
<circle cx="25.8" cy="163.4" r=".42"/>
<circle cx="242.1" cy="38.9" r=".42"/>
<circle cx="256.2" cy="36.6" r=".42"/>
<circle cx="223.3" cy="38.9" r=".45"/>
<circle cx="235" cy="38.9" r=".42"/>
<circle cx="223.3" cy="48.3" r=".45"/>
<circle cx="242.1" cy="48.3" r=".42"/>
<circle cx="265.6" cy="36.6" r=".42"/>
<circle cx="223.3" cy="27.2" r=".45"/>
<circle cx="235" cy="27.2" r=".42"/>
<circle cx="223.3" cy="67.1" r=".45"/>
<circle cx="202.2" cy="41.3" r=".42"/>
<circle cx="202.2" cy="27.2" r=".42"/>
<circle cx="138.7" cy="78.8" r=".42"/>
<circle cx="145.7" cy="78.8" r=".42"/>
<circle cx="138.7" cy="90.6" r=".42"/>
<circle cx="145.7" cy="90.6" r=".42"/>
<circle cx="138.7" cy="116.4" r=".42"/>
<circle cx="145.7" cy="116.4" r=".42"/>
<circle cx="138.7" cy="128.2" r=".42"/>
<circle cx="145.7" cy="128.2" r=".42"/>
<circle cx="138.7" cy="97.6" r=".42"/>
<circle cx="145.7" cy="97.6" r=".42"/>
<circle cx="138.7" cy="109.4" r=".42"/>
<circle cx="145.7" cy="109.4" r=".42"/>
</g>
<path d="M23.6 43.8h4.4v13.8h-4.4z" fill="#ffffb0"/>
<path d="M23.5 43.7h4.6v14h-4.6z" fill="none" stroke="#800000" stroke-width=".21"/>
<path d="M28.2 46.1h4.7M28.2 48.3h4.7M28.2 50.7h4.7M28.2 53.1h4.7M28.2 55.4h4.7M112.9 41.3v2.4M112.9 50.7v2.4M23.5 67.1v2.4M23.5 71.9v2.3M30.6 67.1v2.4M30.6 71.9v2.3" fill="none" stroke="#000" stroke-width=".21"/>
<path d="M49.4 29.5h23.5M37.6 41.3h-4.7v4.8M103.5 53.1h9.4M23.5 74.2h14.1M30.6 64.8v2.3M37.6 64.8h-14.1v2.3M44.7 132.9v7.1M44.7 156.4v11.7h-2.4" fill="none" stroke="#000080" stroke-width=".21"/>
<circle cx="49.4" cy="29.5" r=".42" fill="#800000" stroke="#800000" stroke-width=".21"/>
<g fill="#800000" stroke="#800000" stroke-width=".21">
<circle cx="91.6" cy="111.7" r=".48"/>
<circle cx="79.9" cy="135.2" r=".42"/>
<circle cx="101.1" cy="146.9" r=".45"/>
<circle cx="91.7" cy="158.7" r=".45"/>
<circle cx="91.7" cy="146.9" r=".45"/>
<circle cx="82.2" cy="146.9" r=".42"/>
<circle cx="37.6" cy="74.2" r=".42"/>
<circle cx="30.5" cy="74.2" r=".45"/>
<circle cx="23.5" cy="64.8" r=".42"/>
<circle cx="30.5" cy="64.8" r=".45"/>
<circle cx="44.6" cy="156.3" r=".42"/>
<circle cx="68.1" cy="85.9" r=".45"/>
<circle cx="44.6" cy="139.9" r=".42"/>
<circle cx="32.9" cy="41.3" r=".42"/>
<circle cx="75.2" cy="29.5" r=".42"/>
<circle cx="37.6" cy="64.8" r=".42"/>
<circle cx="40" cy="64.8" r=".42"/>
<circle cx="103.4" cy="53" r=".42"/>
</g>
<path d="M111.9 43.7h1.9v7h-1.9zM112.9 43.7v7M21.4 70.2h4.3M21.4 71.1h4.3M23.5 69.5v.7M23.5 71.1v.8M28.4 70.2h4.3M28.4 71.1h4.3M30.6 69.5v.7M30.6 71.1v.8" fill="none" stroke="#00f" stroke-width=".21"/>
<g fill="none" stroke="#a1006a" stroke-width=".21">
<path d="M32.9 40.4v.9M32.9 50.7h1M116.4 177.5l1.1-2.3h4.8l-1.2 2.3M119.9 172.8v2.4l-1.2 2.3"/>
<circle cx="32.8" cy="39.6" r=".68"/>
<circle cx="34.6" cy="50.7" r=".66"/>
</g>
<text font-size="4.2" fill="#000080" x="202.2" y="176.4">H1000-45KW-DB1</text>
<text font-size="2.5" fill="#000080" x="218.6" y="183.9">http://liheming.jimdo.com</text>
<g font-size="2.1">
<text x="45.1" y="20.8">1</text>
<text x="112.6" y="20.8">2</text>
<text x="180.1" y="20.8">3</text>
<text x="247.6" y="20.8">4</text>
<text x="25.8" y="30.2">1</text>
<text x="25.8" y="32.5">2</text>
<text x="25.8" y="34.9">3</text>
<text x="13.4" y="41.9">D</text>
<text x="25.8" y="37.3">4</text>
<text x="279.1" y="41.9">D</text>
<text x="25.8" y="46.7">1</text>
<text x="25.8" y="48.9">2</text>
<text x="25.8" y="51.3">3</text>
<text x="25.8" y="53.7">4</text>
<text x="25.8" y="56">5</text>
<text x="68.9" y="72.1" transform="rotate(-90 68.9 72.1)">8</text>
<text x="71.3" y="72.1" transform="rotate(-90 71.3 72.1)">7</text>
<text x="73.7" y="72.1" transform="rotate(-90 73.7 72.1)">6</text>
<text x="76" y="72.1" transform="rotate(-90 76 72.1)">5</text>
<text x="68.9" y="79.8" transform="rotate(-90 68.9 79.8)">1</text>
<text x="71.3" y="79.8" transform="rotate(-90 71.3 79.8)">2</text>
<text x="73.7" y="79.8" transform="rotate(-90 73.7 79.8)">3</text>
<text x="76" y="79.8" transform="rotate(-90 76 79.8)">4</text>
<text x="13.4" y="86.5">C</text>
<text x="279.1" y="86.5">C</text>
<text x="13.4" y="131.1">B</text>
<text x="279.1" y="131.1">B</text>
<text x="54.9" y="156.6" transform="rotate(-90 54.9 156.6)">8</text>
<text x="57.2" y="156.6" transform="rotate(-90 57.2 156.6)">7</text>
<text x="59.5" y="156.6" transform="rotate(-90 59.5 156.6)">6</text>
<text x="61.9" y="156.6" transform="rotate(-90 61.9 156.6)">5</text>
<text x="54.9" y="164.3" transform="rotate(-90 54.9 164.3)">1</text>
<text x="57.2" y="164.3" transform="rotate(-90 57.2 164.3)">2</text>
<text x="59.5" y="164.3" transform="rotate(-90 59.5 164.3)">3</text>
<text x="61.9" y="164.3" transform="rotate(-90 61.9 164.3)">4</text>
<text x="13.4" y="175.8">A</text>
<text x="196.3" y="174.6">Title</text>
<text x="279.1" y="175.8">A</text>
<text x="196.3" y="181.6">Size</text>
<text x="197.5" y="185.2">A4</text>
<text x="208" y="181.6">Number</text>
<text x="255.1" y="181.6">Revision</text>
<text x="196.3" y="188.6">Date:</text>
<text x="196.3" y="191">File:</text>
<text x="206.9" y="188.6">7-Jan-2013</text>
<text x="206.9" y="191">D:\</text>
<text x="215.6" y="191">\tu20121119\</text>
<text x="241.2" y="191">.ddDrawn By:</text>
<text x="243.3" y="188.6">Sheet</text>
<text x="243.8" y="191">b</text>
<text x="249.9" y="188.6">of</text>
<text x="45.1" y="194.6">1</text>
<text x="112.6" y="194.6">2</text>
<text x="180.1" y="194.6">3</text>
<text x="247.6" y="194.6">4</text>
</g>
<g font-size="2.1" fill="#000080">
<text x="23.5" y="26.7">CN20</text>
<text x="39.7" y="26.7">D4</text>
<text x="112.9" y="29">R39-T800SV</text>
<text x="117.5" y="26.7">T1</text>
<text x="169.1" y="24.3">D39</text>
<text x="181" y="26">R199</text>
<text x="181" y="29.7">120R</text>
<text x="192.8" y="26">R203</text>
<text x="192.8" y="29.7">100K</text>
<text x="249" y="28.8">U5</text>
<text x="258.6" y="28.3">R172</text>
<text x="39.7" y="33.4">DIODE</text>
<text x="75.9" y="33.4">R8</text>
<text x="75.9" y="35.6">150K</text>
<text x="87" y="33.3">C1</text>
<text x="87" y="35.4">103</text>
<text x="98.7" y="35.6">C12</text>
<text x="104.1" y="33.4">R7</text>
<text x="104.1" y="35.6">120K</text>
<text x="129" y="31.3">D10</text>
<text x="169.1" y="31.3">L08</text>
<text x="192.8" y="33.3">C101</text>
<text x="192.8" y="35.4">CAP</text>
<text x="224" y="31.2">R161</text>
<text x="224" y="33.3">20K</text>
<text x="237.5" y="35.6">C86</text>
<text x="242.1" y="33.7">6</text>
<text x="249" y="31.6">393</text>
<text x="258.6" y="31.8">5.1K</text>
<text x="39.7" y="38.4">D5</text>
<text x="65.9" y="40">R11</text>
<text x="98.7" y="37.7">103</text>
<text x="129" y="38.4">FSF05A20</text>
<text x="141.1" y="40.6">C37</text>
<text x="151.1" y="38.4">R207</text>
<text x="151.1" y="40.7">1.5K</text>
<text x="158.2" y="38.4">R208</text>
<text x="158.2" y="40.7">1.5K</text>
<text x="192.5" y="38.4">D44</text>
<text x="225.7" y="37.7">R162</text>
<text x="225.7" y="41.2">1.5K</text>
<text x="237.5" y="37.7">CAP</text>
<text x="242.1" y="38.4">5</text>
<text x="253.9" y="36.1">7</text>
<text x="23.5" y="43.1">CN32</text>
<text x="39.7" y="45.5">DIODE</text>
<text x="64.2" y="47.6">R9</text>
<text x="65.9" y="43.6">150K</text>
<text x="75" y="47.8">D27</text>
<text x="105.8" y="45">D1</text>
<text x="105.8" y="47.1">FR2T</text>
<text x="114" y="45.2">F1</text>
<text x="114" y="47.6">1A</text>
<text x="141.1" y="42.8">470u/10V</text>
<text x="192.5" y="45.2">C3</text>
<text x="214" y="47.1">R154</text>
<text x="244.5" y="47.1">R160</text>
<text x="256" y="45.5">D45</text>
<text x="54.1" y="51.8">R12</text>
<text x="64.2" y="49.7">150K</text>
<text x="141.1" y="49.9">C60</text>
<text x="141.1" y="52.2">100u/25V</text>
<text x="151.1" y="50.1">R201</text>
<text x="151.1" y="52.5">6.8K</text>
<text x="214" y="50.6">300R</text>
<text x="225.7" y="52.2">D44</text>
<text x="244.5" y="50.6">10K</text>
<text x="256" y="52.2">DIODE</text>
<text x="40.6" y="59.3">R13</text>
<text x="42.3" y="55.3">150K</text>
<text x="54.1" y="55.3">150K</text>
<text x="75" y="54.6">DIODE</text>
<text x="75.3" y="56.5">R163</text>
<text x="87" y="56.5">R162</text>
<text x="106.9" y="56.7">Q1</text>
<text x="106.9" y="58.8">K2225</text>
<text x="129" y="54.9">D40</text>
<text x="225.5" y="59.1">ZD7</text>
<text x="225.7" y="54.4">DIODE_2</text>
<text x="235.8" y="57">R164</text>
<text x="235.8" y="59.1">1.5K</text>
<text x="40.6" y="61.4">150K</text>
<text x="75.3" y="60">390R</text>
<text x="87" y="60">22R</text>
<text x="97.1" y="61.6">R168</text>
<text x="97.1" y="63.8">3K</text>
<text x="129" y="61.9">L08</text>
<text x="141.1" y="64">C43</text>
<text x="152.8" y="61.2">R206</text>
<text x="152.8" y="64.7">6.8K</text>
<text x="225.5" y="61.2">ZENER2</text>
<text x="25.8" y="68.5">C94</text>
<text x="32.9" y="68.5">C93</text>
<text x="40" y="68.5">C92</text>
<text x="47" y="70.8">C8</text>
<text x="52.4" y="71">R6</text>
<text x="61.1" y="70.8">D2</text>
<text x="77.6" y="71">U2</text>
<text x="91.7" y="66.1">C40</text>
<text x="91.7" y="68.2">CAP</text>
<text x="129" y="66.5">D43</text>
<text x="141.1" y="66.4">100u/25V</text>
<text x="25.8" y="72.9">105</text>
<text x="32.9" y="72.9">105</text>
<text x="40" y="72.9">105</text>
<text x="46.8" y="75.9">C7</text>
<text x="47" y="72.9">104</text>
<text x="52.4" y="73.2">51k</text>
<text x="77.6" y="73.2">3844</text>
<text x="85.3" y="73.4">R5</text>
<text x="85.3" y="75.5">7.5K</text>
<text x="104.1" y="73.4">R160</text>
<text x="104.1" y="75.5">0.68R</text>
<text x="129" y="73.7">L08</text>
<text x="129" y="75.9">D31</text>
<text x="242.1" y="73.7">3</text>
<text x="249.2" y="73.7">8</text>
<text x="253.9" y="75.9">1</text>
<text x="46.8" y="83">105</text>
<text x="61.1" y="82.5">D2</text>
<text x="86.8" y="80.7">C3</text>
<text x="129" y="83">L08</text>
<text x="146.5" y="83">R170</text>
<text x="242.1" y="78.3">2</text>
<text x="249.2" y="80.7">4</text>
<text x="254.2" y="80.4">U5</text>
<text x="254.2" y="83.2">393</text>
<text x="21.8" y="85.1">R174</text>
<text x="21.8" y="87.2">3K</text>
<text x="29" y="85.1">R18</text>
<text x="29" y="87.2">1K</text>
<text x="36" y="85.1">R19</text>
<text x="36" y="87.2">100R</text>
<text x="86.8" y="87.7">CAP</text>
<text x="97.1" y="85.1">R1</text>
<text x="97.1" y="87.2">1K</text>
<text x="104.1" y="85.1">R161</text>
<text x="104.1" y="87.2">0.68R</text>
<text x="126.9" y="89.8">33u/35V</text>
<text x="129.3" y="87.5">C14</text>
<text x="146.5" y="85.3">20K</text>
<text x="44.4" y="90.8">PC1</text>
<text x="61.1" y="91.9">C5</text>
<text x="61.1" y="94.1">CAP</text>
<text x="98.5" y="90.1">C2</text>
<text x="129" y="94.7">D35</text>
<text x="21.8" y="96.9">R175</text>
<text x="21.8" y="99">220R</text>
<text x="30.3" y="99.5">C18</text>
<text x="42.1" y="101.1">P281</text>
<text x="59.5" y="96.9">R4</text>
<text x="59.5" y="99">1K</text>
<text x="68.2" y="101.6">C6</text>
<text x="98.5" y="96.9">CAP</text>
<text x="129" y="101.8">L08</text>
<text x="146.5" y="101.8">R186</text>
<text x="30.3" y="106.5">C19</text>
<text x="68.2" y="103.9">CAP</text>
<text x="129.3" y="106.3">C23</text>
<text x="146.5" y="104.1">20K</text>
<text x="82" y="108.9">D30</text>
<text x="103.2" y="108.9">D7</text>
<text x="126.9" y="108.6">33u/35V</text>
<text x="129" y="113.5">D42</text>
<text x="37.4" y="117.8">U4</text>
<text x="37.4" y="119.9">TL431</text>
<text x="56.4" y="118">C97</text>
<text x="65.9" y="117.8">C96</text>
<text x="65.9" y="119.9">105</text>
<text x="75.3" y="117.8">C95</text>
<text x="75.3" y="119.9">105</text>
<text x="80.6" y="118.2">R171</text>
<text x="82" y="115.9">DIODE</text>
<text x="92.4" y="115.9">R25</text>
<text x="92.4" y="118.2">6.8K</text>
<text x="103.2" y="115.7">L08</text>
<text x="103.5" y="117.8">C20</text>
<text x="103.5" y="119.9">47u/50V</text>
<text x="21.8" y="120.3">R17</text>
<text x="21.8" y="122.4">3K</text>
<text x="30.6" y="122.4">C17</text>
<text x="30.6" y="124.5">CAP</text>
<text x="56.4" y="120.3">105</text>
<text x="80.6" y="120.6">6.8K</text>
<text x="129" y="120.6">L08</text>
<text x="129.3" y="125.1">C35</text>
<text x="146.5" y="120.6">R209</text>
<text x="146.5" y="122.9">20K</text>
<text x="47" y="129.5">D2</text>
<text x="82.3" y="129.5">C98</text>
<text x="82.3" y="131.7">104</text>
<text x="92.4" y="127.6">R182</text>
<text x="92.4" y="130">1K</text>
<text x="103.5" y="127.2">C15</text>
<text x="103.5" y="129.3">270uF</text>
<text x="126.9" y="127.4">33u/35V</text>
<text x="37.4" y="137">C91</text>
<text x="60.9" y="137">C90</text>
<text x="103.2" y="132.3">D33</text>
<text x="129" y="132.3">D8</text>
<text x="23.5" y="138.7">R167</text>
<text x="23.5" y="142.2">1K</text>
<text x="37.4" y="143.8">CAP</text>
<text x="60.9" y="143.8">CAP</text>
<text x="103.2" y="139.1">2FL20U</text>
<text x="129" y="139.4">FSF05A20</text>
<text x="129.3" y="143.8">C24</text>
<text x="151.1" y="139.4">R189</text>
<text x="151.1" y="141.7">22K</text>
<text x="35.3" y="145.7">R166</text>
<text x="35.3" y="149.2">1K</text>
<text x="110.2" y="146.4">D34</text>
<text x="126.9" y="146.1">1000u/35V</text>
<text x="25.8" y="153">C88</text>
<text x="25.8" y="155.1">CAP</text>
<text x="72.9" y="155.4">C9</text>
<text x="84.7" y="153">C21</text>
<text x="84.7" y="155.1">104</text>
<text x="92.4" y="151.1">R183</text>
<text x="92.4" y="153.4">6.8K</text>
<text x="103.5" y="153">C21</text>
<text x="103.5" y="155.1">100u/25V</text>
<text x="110.2" y="150.9">L09</text>
<text x="129" y="151.1">D36</text>
<text x="63.5" y="160.3">U3</text>
<text x="72.9" y="157.5">CAP</text>
<text x="129" y="158.2">L08</text>
<text x="151.1" y="157.9">R191</text>
<text x="151.1" y="160">1.5K</text>
<text x="18.5" y="164.8">ZD10</text>
<text x="35.5" y="162.8">Q6</text>
<text x="35.5" y="164.9">PNP</text>
<text x="63.5" y="162.4">953B</text>
<text x="126.9" y="164.9">220u/16V</text>
<text x="129.3" y="162.6">C32</text>
<text x="44.7" y="172">Q7</text>
<text x="58.8" y="173.9">R14</text>
<text x="70.3" y="172.2">D29</text>
<text x="26.6" y="179.1">R165</text>
<text x="44.7" y="174.1">NPN</text>
<text x="58.8" y="177.4">1.8K</text>
<text x="70.3" y="179.1">DIODE</text>
<text x="26.6" y="181.2">1K</text>
<text x="35.3" y="181.2">C89</text>
<text x="35.3" y="183.3">CAP</text>
<text x="51.7" y="181.2">C13</text>
<text x="51.7" y="183.3">CAP 20K</text>
<text x="57.1" y="181.4">R15</text>
<text x="263.3" y="184">V1.0</text>
<text x="263.3" y="188.6">1/5</text>
</g>
<g font-size="2.1" fill="#a1006a">
<text x="160.4" y="34.9">+9V</text>
<text x="270.8" y="30.2">V5V</text>
<text x="32.4" y="38.4">P</text>
<text x="184.1" y="41.9">+9V</text>
<text x="268.5" y="37.3">Us</text>
<text x="35.7" y="51.3">CN32-3R10</text>
<text x="205.2" y="48.9">+9V</text>
<text x="153.2" y="58.3">-15V</text>
<text x="18.4" y="65.4">V1</text>
<text x="60.2" y="63.1">VREF</text>
<text x="106.3" y="70.1">K2225-S</text>
<text x="153.2" y="70.1">+15V</text>
<text x="247.6" y="66.5">+9V</text>
<text x="235.8" y="74.8">+9V</text>
<text x="19.3" y="78.3">VCC</text>
<text x="167.4" y="79.5">V1+</text>
<text x="167.4" y="91.3">V1-</text>
<text x="167.4" y="98.3">V3+</text>
<text x="48.9" y="112.4">V1</text>
<text x="90.5" y="108.9">V+</text>
<text x="167.4" y="110">V3-</text>
<text x="167.4" y="117.1">V5+</text>
<text x="167.4" y="128.8">V5-</text>
<text x="20" y="137">V1</text>
<text x="73.2" y="135.8">VCC</text>
<text x="167.4" y="135.8">+24V</text>
<text x="48.4" y="149.9">VREF</text>
<text x="77.4" y="147.6">V-</text>
<text x="167.4" y="147.6">24G</text>
<text x="167.4" y="154.6">+7V</text>
<text x="167.4" y="166.4">7G</text>
<text x="82.7" y="175.8">K2225-S</text>
</g>
</svg>
